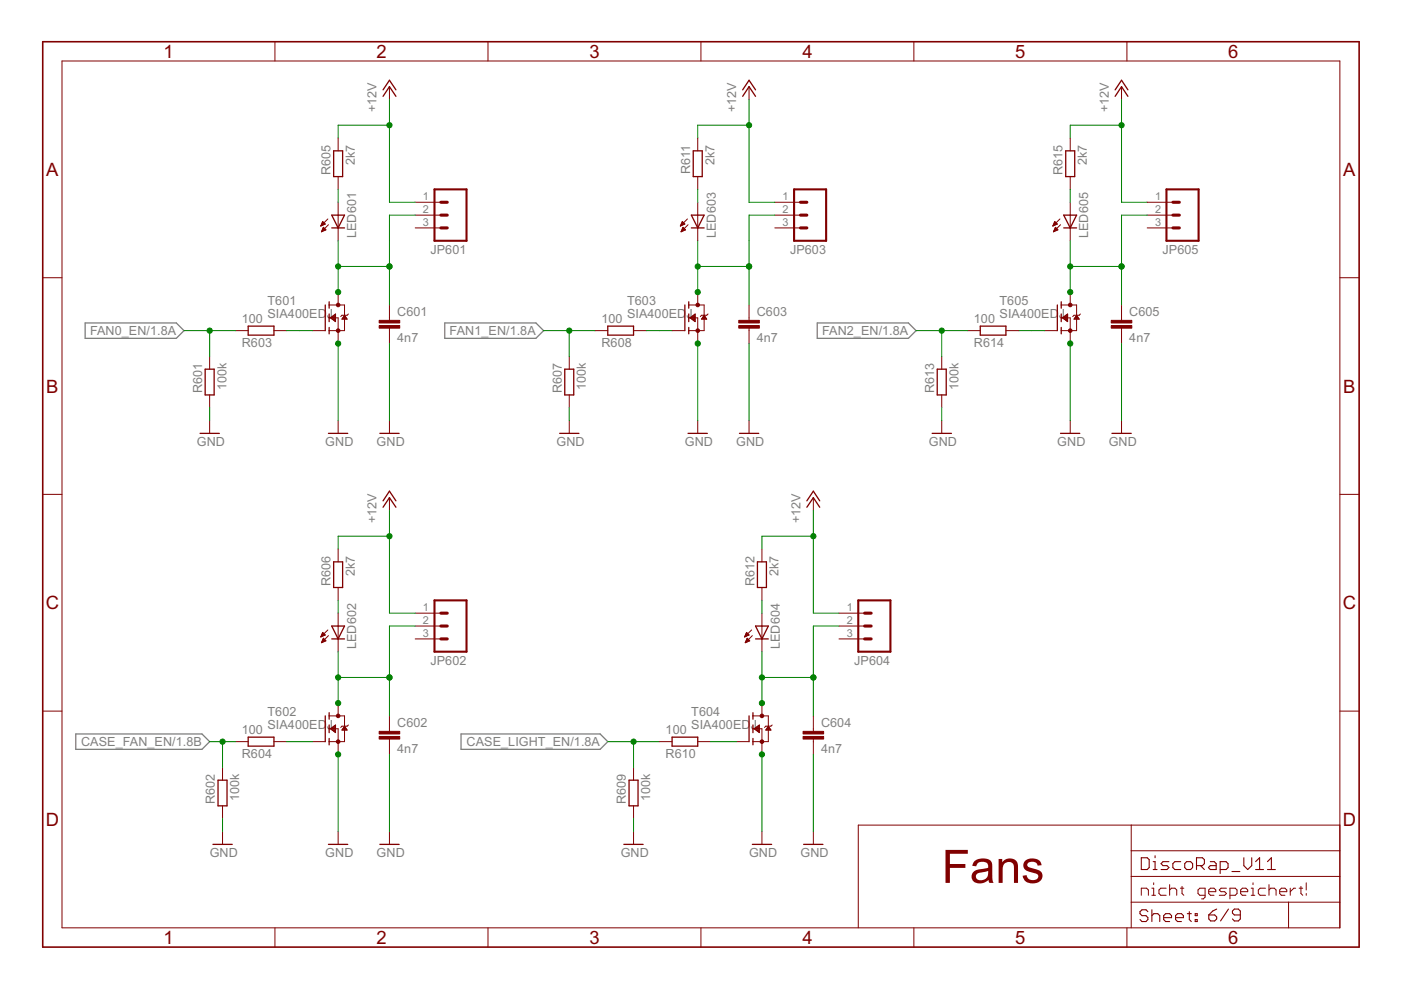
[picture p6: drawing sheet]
<svg xmlns="http://www.w3.org/2000/svg" width="297mm" height="210mm" viewBox="0 0 297 210" stroke-linecap="round" stroke-linejoin="round" font-family="sans-serif">
<path d="M18.1 68.5h19.3l1.6 1.6-1.6 1.6h-19.3zM94.3 68.5h19.3l1.7 1.6-1.7 1.6h-19.3zM173.3 68.5h19.3l1.6 1.6-1.6 1.6h-19.3zM16.1 155.6h26.7l1.6 1.6-1.6 1.7h-26.7zM97.7 155.6h29.5l1.7 1.6-1.7 1.7h-29.5z" fill="none" stroke="#808080" stroke-width=".28"/>
<g fill="none" stroke="#800000" stroke-width=".28">
<path d="M81.2 19l1.4-2 1.3 2M157.5 19l1.3-2 1.4 2M236.4 19l1.4-2 1.3 2M70.7 32h1.9v5.4h-1.9zM81.2 20.4l1.4-2 1.3 2M147 32h1.9v5.4h-1.9zM157.5 20.4l1.3-2 1.4 2M226 32h1.9v5.4h-1.9zM236.4 20.4l1.4-2 1.3 2M70.3 45.6h2.7l-1.3 2.7zM70.3 48.3h2.7M146.6 48.3h2.7"/>
<path d="M146.6 45.6h2.7l-1.4 2.7zM225.5 48.3h2.8M225.5 45.6h2.8l-1.4 2.7zM43.5 78.3h1.9v5.4h-1.9zM52.6 69.2h5.5v1.9h-5.5zM69 64.7v5.4M69.8 64v1.3M69.8 66.6v1.6M69.8 69.4v1.4M119.7 78.3h1.9v5.4h-1.9zM128.9 69.2h5.4v1.9h-5.4zM145.2 64.7v5.4"/>
<path d="M146 64v1.3M146 66.6v1.6M146 69.4v1.4M198.7 78.3h1.9v5.4h-1.9zM207.8 69.2h5.5v1.9h-5.5zM224.2 64.7v5.4M225 64v1.3M225 66.6v1.6M225 69.4v1.4M42.4 91.9h4.1M69.6 91.9h4.1M80.5 91.9h4.1"/>
<path d="M118.7 91.9h4M145.9 91.9h4.1M156.8 91.9h4.1M197.6 91.9h4.1M224.9 91.9h4M235.8 91.9h4M70.7 119.1h1.9v5.5h-1.9zM81.2 107.5l1.4-2 1.3 2M81.2 106.2l1.4-2.1 1.3 2.1M160.6 119.1h1.9v5.5h-1.9zM171.1 107.5l1.3-2 1.4 2M171.1 106.2l1.3-2.1 1.4 2.1"/>
<path d="M70.3 132.7h2.7l-1.3 2.8zM70.3 135.5h2.7M160.2 135.5h2.7M160.2 132.7h2.7l-1.4 2.8zM52.6 156.3h5.5v1.9h-5.5zM69 151.8v5.4M69.8 151.1v1.4M69.8 153.7v1.6M69.8 156.6v1.3M142.5 156.3h5.4v1.9h-5.4zM158.8 151.8v5.4M159.6 151.1v1.4"/>
<path d="M159.6 153.7v1.6M159.6 156.6v1.3M45.1 179h4.1M46.2 165.4h1.9v5.5h-1.9zM69.6 179h4.1M80.5 179h4.1M132.3 179h4.1M133.4 165.4h1.9v5.5h-1.9zM159.5 179h4.1M170.4 179h4.1"/>
</g>
<g fill="none" stroke="#800000" stroke-width=".21">
<path d="M13.1 12.9h271v183.8h-271zM58.3 8.8v4.1M82.6 18.4v2.7M103.5 8.8v4.1M148.6 8.8v4.1M158.8 18.4v2.7M193.8 8.8v4.1M237.8 18.4v2.7M238.9 8.8v4.1M71.7 29.3v2.7M71.7 37.4v2.8M147.9 29.3v2.7"/>
<path d="M147.9 37.4v2.8M226.9 29.3v2.7M226.9 37.4v2.8M9.1 58.9h4M68 47.9h.2M68.1 47.7h.4M68.2 47.6h.6M68.2 47.5h.7M68.2 49h.2M68.2 48.9h.5M68.3 47.3h.5M68.3 48.8h.7"/>
<path d="M68.3 47.2h.4M68.4 47.1h.1M68.4 48.6h.6M68.4 47l.6 .5-1 .4zM68.4 48.5h.5M68.5 48.4h.2M68.5 48.3h.1M68.6 48.2l.5 .5-.9 .4zM69.5 46.4l-1.5 1.5M69.6 47.6l-1.4 1.5M71.7 42.9v8.2M88 42.9h5.5"/>
<path d="M88 45.6h5.5M88 48.3h5.5M144.3 47.9h.1M144.3 47.7h.4M144.4 47.6h.6M144.4 47.5h.8M144.4 49h.2M144.5 48.9h.4M144.5 47.3h.5M144.5 48.8h.7M144.6 47.2h.3M144.6 47.1h.2"/>
<path d="M144.6 48.6h.7M144.7 48.5h.4M144.7 47l.5 .5-.9 .4zM144.7 48.4h.3M144.8 48.3h.1M144.8 48.2l.6 .5-1 .4zM145.8 46.4l-1.5 1.5M145.9 47.6l-1.5 1.5M147.9 42.9v8.2M164.3 42.9h5.4M164.3 45.6h5.4M164.3 48.3h5.4"/>
<path d="M223.2 47.9h.2M223.3 47.7h.4M223.4 47.6h.6M223.4 49h.2M223.4 47.5h.7M223.5 48.9h.4M223.5 47.3h.5M223.5 47.2h.4M223.5 48.8h.7M223.6 48.6h.6M223.6 47.1h.1M223.6 48.5h.5"/>
<path d="M223.6 47l.6 .5-1 .4zM223.7 48.4h.3M223.7 48.3h.1M223.8 48.2l.5 .5-.9 .4zM224.7 46.4l-1.5 1.5M224.9 47.6l-1.5 1.5M226.9 42.9v8.2M243.2 42.9h5.5M243.2 45.6h5.5M243.2 48.3h5.5M284.1 58.9h4.1M44.4 75.6v2.7"/>
<path d="M49.9 70.1h2.7M58.1 70.1h2.7M66.3 70.1h2.7M69.8 67.4h1.9v5.4M69.8 64.7h3.2v5.4h-3.2M70.1 67.4l1-.8v1.6zM70.1 67.3h1M70.2 67.5h.9M70.3 67.2h.8M70.3 67.6h.8M70.5 67.1h.6M70.5 67.7h.6"/>
<path d="M70.6 67h.5M70.7 67.9h.4M70.8 66.8h.3M70.9 68h.2M71 66.7h.1M71 68.1h.1M71.7 61.9v2.8M72.5 67.6h1.1M72.6 67.5h.9M72.7 67.3h.7M72.8 67.2h.5M72.9 67.1h.3"/>
<path d="M73 67h.1M73 66.8l.6 .9h-1.1zM73.9 66.6l-.3 .2h-1.1l-.3 .3M82.6 64.7v3.2M82.6 69.6v3.2M120.7 75.6v2.7M126.2 70.1h2.7M134.3 70.1h2.7M142.5 70.1h2.7M146 64.7h3.3v5.4h-3.3M146 67.4h1.9v5.4M146.3 67.4l1.1-.8v1.6z"/>
<path d="M146.4 67.3h1M146.4 67.5h1M146.5 67.2h.9M146.6 67.6h.8M146.7 67.1h.7M146.8 67.7h.6M146.9 67h.5M146.9 67.9h.5M147.1 66.8h.3M147.1 68h.3M147.2 66.7h.2M147.3 68.1h.1"/>
<path d="M147.9 61.9v2.8M148.8 67.6h1M148.9 67.5h.8M149 67.3h.6M149.1 67.2h.4M149.1 67.1h.4M149.2 67h.2M149.3 66.8l.5 .9h-1.1zM150.1 66.6l-.3 .2h-1.1l-.2 .3M158.8 64.7v3.2M158.8 69.6v3.2M199.7 75.6v2.7"/>
<path d="M205.1 70.1h2.7M213.3 70.1h2.7M221.4 70.1h2.8M225 64.7h3.3v5.4h-3.3M225 67.4h1.9v5.4M225.3 67.4l1.1-.8v1.6zM225.3 67.3h1.1M225.4 67.5h1M225.5 67.2h.9M225.6 67.6h.8M225.7 67.1h.7M225.7 67.7h.7"/>
<path d="M225.8 67h.6M225.9 67.9h.5M226 66.8h.4M226.1 68h.3M226.2 66.7h.2M226.3 68.1h.1M226.9 61.9v2.8M227.8 67.6h1M227.8 67.5h.9M227.9 67.3h.7M228 67.2h.5M228.1 67.1h.3"/>
<path d="M228.2 67h.1M228.3 66.8l.5 .9h-1.1zM229.1 66.6l-.3 .2h-1.1l-.3 .3M237.8 64.7v3.2M237.8 69.6v3.2M44.4 83.7v2.7M44.4 89.2v2.7M71.7 89.2v2.7M82.6 89.2v2.7M120.7 83.7v2.7M120.7 89.2v2.7M147.9 89.2v2.7"/>
<path d="M158.8 89.2v2.7M199.7 83.7v2.7M199.7 89.2v2.7M226.9 89.2v2.7M237.8 89.2v2.7M9.1 104.8h4M71.7 116.4v2.7M82.6 105.5v2.7M161.5 116.4v2.7M172.4 105.5v2.7M284.1 104.8h4.1M68 135h.1"/>
<path d="M68.1 134.9h.4M68.2 134.7h.5M68.2 134.6h.7M68.2 136.2h.2M68.2 136.1h.5M68.3 134.5h.5M68.3 135.9h.7M68.3 134.3h.4M68.4 134.2h.1M68.4 135.8h.6M68.4 134.1l.6 .5-1 .4zM68.4 135.7h.5"/>
<path d="M68.5 135.5h.2M68.5 135.4h.1M68.6 135.3l.5 .6-.9 .4zM69.5 133.6l-1.5 1.4M69.6 134.8l-1.4 1.5M71.7 124.6v2.7M71.7 130v8.2M88 130h5.5M88 132.7h5.5M88 135.5h5.5M157.9 135h.1M157.9 134.9h.4"/>
<path d="M158 134.7h.6M158.1 136.2h.1M158.1 134.6h.7M158.1 136.1h.4M158.1 134.5h.5M158.2 135.9h.6M158.2 134.3h.3M158.2 135.8h.7M158.2 134.2h.2M158.3 135.7h.4M158.3 134.1l.5 .5-.9 .4zM158.3 135.5h.3"/>
<path d="M158.4 135.4h.1M158.4 135.3l.6 .6-1 .4zM159.4 133.6l-1.5 1.4M159.5 134.8l-1.5 1.5M161.5 124.6v2.7M161.5 130v8.2M177.9 130h5.4M177.9 132.7h5.4M177.9 135.5h5.4M9.1 150.8h4M49.9 157.2h2.7M58.1 157.2h2.7"/>
<path d="M66.3 157.2h2.7M69.8 154.5h1.9v5.5M69.8 151.8h3.2v5.4h-3.2M70.1 154.5l1-.8v1.6zM70.1 154.5h1M70.2 154.6h.9M70.3 154.3h.8M70.4 154.7h.7M70.5 154.2h.6M70.5 154.9h.6M70.6 154.1h.5M70.7 155h.4"/>
<path d="M70.8 153.9h.3M70.9 155.1h.2M71 153.8h.1M71.1 155.3h.1M71.7 149.1v2.7M72.6 154.6h.9M72.7 154.5h.7M72.8 154.3h.5M72.9 154.2h.3M73 154.1h.1M73 154l.6 .8h-1.1zM73.9 153.7l-.3 .3h-1.1l-.3 .2"/>
<path d="M82.6 151.8v3.3M82.6 156.7v3.3M139.8 157.2h2.7M147.9 157.2h2.8M156.1 157.2h2.7M159.6 151.8h3.3v5.4h-3.3M159.6 154.5h1.9v5.5M159.9 154.5l1.1-.8v1.6zM160 154.5h1M160 154.6h1M160.1 154.3h.9M160.2 154.7h.8"/>
<path d="M160.3 154.2h.7M160.4 154.9h.6M160.5 154.1h.5M160.5 155h.5M160.7 153.9h.3M160.7 155.1h.3M160.8 153.8h.2M160.9 155.3h.1M161.5 149.1v2.7M162.5 154.6h.8M162.6 154.5h.6M162.7 154.3h.5"/>
<path d="M162.8 154.2h.3M162.8 154.1h.2M162.9 154l.5 .8h-1zM163.7 153.7l-.3 .3h-1l-.3 .2M172.4 151.8v3.3M172.4 156.7v3.3M284.1 150.8h4.1M47.2 162.7v2.7M47.2 170.9v2.7M47.2 176.3v2.7M71.7 176.3v2.7M82.6 176.3v2.7"/>
<path d="M134.3 162.7v2.7M134.3 170.9v2.7M134.3 176.3v2.7M161.5 176.3v2.7M172.4 176.3v2.7M239.8 174.9v21.8M284.1 174.9h-102.1v21.8M58.3 196.7v4.1M103.5 196.7v4.1M148.6 196.7v4.1M193.8 196.7v4.1M238.9 196.7v4.1"/>
<path d="M239.8 191.3h44.3M239.8 185.8h44.3M239.8 180.4h44.3M242 189.8v-1.5h1.1l.4 .4v1.1M244.2 188.3h.4v1.5M244.2 189.8h.8M244.6 187.2v.4M247.2 188.3h-1.1l-.4 .4v.7l.4 .4h1.1M248 188.7l.4-.4h.7l.4 .4v1.1M248 187.6v2.2M250.3 188.3h.7M250.6 187.9v1.5l.4 .4"/>
<path d="M255.5 189.8h-1.1l-.4-.4v-.7l.4-.4h1.1v1.9l-.4 .4h-.3M256.3 189.1h1.5v-.4l-.4-.4h-.8l-.3 .4v.7l.3 .4h.8M260 188.3h-1.1l-.4 .4 .4 .4h.8l.3 .3-.3 .4h-1.2M260.8 189.8h1.1l.4-.4v-.7l-.4-.4h-1.1v2.3M263 189.1h1.5v-.4l-.3-.4h-.8l-.4 .4v.7l.4 .4h.8M265.3 188.3h.4v1.5M265.3 189.8h.7M265.7 187.2v.4M268.3 188.3h-1.1l-.4 .4v.7l.4 .4h1.1M269 188.7l.4-.4h.8l.4 .4v1.1M269 187.6v2.2M271.3 189.1h1.5v-.4l-.4-.4h-.7l-.4 .4v.7l.4 .4h.7"/>
<path d="M273.2 191.3v5.4M273.6 188.3v1.5M274.7 188.3h-.4l-.7 .8M275.4 188.3h.8M275.8 187.9v1.5l.4 .4M276.9 187.2v1.5M276.9 189.4v.4"/>
</g>
<g fill="#800000" stroke="#800000" stroke-width=".21">
<path d="M80.4 69h4.4v.6h-4.4z"/>
<path d="M80.4 67.9h4.4v.6h-4.4z"/>
<path d="M156.6 69h4.4v.6h-4.4z"/>
<path d="M156.6 67.9h4.4v.6h-4.4z"/>
<path d="M235.6 69h4.4v.6h-4.4z"/>
<path d="M235.6 67.9h4.4v.6h-4.4z"/>
<path d="M80.4 156.1h4.4v.6h-4.4z"/>
<path d="M80.4 155.1h4.4v.5h-4.4z"/>
<path d="M170.3 156.1h4.3v.6h-4.3z"/>
<path d="M170.3 155.1h4.3v.5h-4.3z"/>
</g>
<g fill="none" stroke="#800000" stroke-width=".23">
<path d="M242 181.9h1.2l.4 .4v1.6l-.4 .5h-1.2zM243.4 193.3l-.4-.4h-.9l-.4 .4v.4l.4 .4h.9l.4 .5v.4l-.4 .4h-.9l-.4-.4M244.2 192.9v2.5M244.2 194.1l.4-.4h.9l.4 .4v1.3M244.5 184.4h.8M244.5 182.7h.4v1.7M244.9 181.4v.5M246.7 194.6h1.7v-.5l-.4-.4h-.9l-.4 .4v.9l.4 .4h.9M247.8 182.7h-1.2l-.4 .4 .4 .4h.8l.4 .4-.4 .5h-1.2M249.2 194.6h1.7v-.5l-.4-.4h-.8l-.5 .4v.9l.5 .4h.8M250.3 182.7h-1.2l-.4 .4v.8l.4 .5h1.2M251.6 182.7h.8l.5 .4v.8l-.5 .5h-.8l-.4-.5v-.8z"/>
<path d="M251.7 193.7h.9M252.2 193.3v1.7l.4 .4M253.4 193.7h.4v.4h-.4zM253.4 195h.4v.4h-.4zM253.7 183.5h1.2l.5-.4v-.8l-.5-.4h-1.2v2.5M254.5 183.5l.9 .9M256.3 194h1.2l.5 .4v.4l-.5 .5h-.8l-.4-.5zM256.6 182.7h.9l.4 .4v1.3h-1.3l-.4-.5 .4-.4h1.3M258 192.7l-.9 .5-.8 .8M258.7 184.4h1.2l.5-.5v-.8l-.5-.4h-1.2v2.5M260.5 192.7l-1.7 2.6M261.2 184.8h1.7"/>
<path d="M263 194h-1.3l-.4-.4v-.4l.4-.5h.9l.4 .5v1.6l-.4 .5h-.9l-.4-.5M263.7 181.9v1.6l.8 .9 .9-.9v-1.6M266.2 184.4h1.7M266.2 182.7l.9-.8v2.5M268.7 184.4h1.7M268.7 182.7l.9-.8v2.5"/>
</g>
<path d="M9.1 8.8h279.1v192h-279.1z" fill="none" stroke="#800000" stroke-width=".34"/>
<g fill="#800000" stroke="#800000" stroke-width=".21">
<circle cx="71.7" cy="70.1" r=".38"/>
<circle cx="71.7" cy="64.7" r=".38"/>
<circle cx="147.9" cy="70.1" r=".38"/>
<circle cx="147.9" cy="64.7" r=".38"/>
<circle cx="226.9" cy="70.1" r=".38"/>
<circle cx="226.9" cy="64.7" r=".38"/>
<circle cx="71.7" cy="157.2" r=".38"/>
<circle cx="71.7" cy="151.8" r=".38"/>
<circle cx="161.5" cy="157.2" r=".38"/>
<circle cx="161.5" cy="151.8" r=".38"/>
</g>
<path d="M92.1 40.2h6.8v10.9h-6.8zM168.4 40.2h6.8v10.9h-6.8zM247.3 40.2h6.8v10.9h-6.8zM92.1 127.3h6.8v10.9h-6.8zM182 127.3h6.8v10.9h-6.8z" fill="none" stroke="#800000" stroke-width=".44"/>
<g fill="none" stroke="#800000" stroke-width=".66">
<path d="M93.5 48.3h1.3M93.5 45.6h1.3M93.5 42.9h1.3M169.7 48.3h1.4M169.7 45.6h1.4M169.7 42.9h1.4M248.7 48.3h1.3M248.7 45.6h1.3M248.7 42.9h1.3M93.5 135.5h1.3M93.5 132.7h1.3M93.5 130h1.3"/>
<path d="M183.3 135.5h1.4M183.3 132.7h1.4M183.3 130h1.4"/>
</g>
<g fill="none" stroke="#008000" stroke-width=".21">
<path d="M82.6 26.5h-10.9v2.8M82.6 21.1v21.8h5.4M158.8 26.5h-10.9v2.8M158.8 21.1v21.8h5.5M237.8 26.5h-10.9v2.8M237.8 21.1v21.8h5.4M71.7 40.2v2.7M71.7 51.1v10.8M71.7 56.5h10.9M88 45.6h-5.4v19.1M147.9 40.2v2.7M147.9 51.1v10.8"/>
<path d="M147.9 56.5h10.9M164.3 45.6h-5.5v19.1M226.9 40.2v2.7M226.9 51.1v10.8M226.9 56.5h10.9M243.2 45.6h-5.4v19.1M39 70.1h10.9M44.4 70.1v5.5M60.8 70.1h5.5M71.7 72.8v16.4M82.6 72.8v16.4M115.3 70.1h10.9"/>
<path d="M120.7 70.1v5.5M137 70.1h5.5M147.9 72.8v16.4M158.8 72.8v16.4M194.2 70.1h10.9M199.7 70.1v5.5M216 70.1h5.4M226.9 72.8v16.4M237.8 72.8v16.4M44.4 86.4v2.8M120.7 86.4v2.8M199.7 86.4v2.8"/>
<path d="M82.6 113.7h-10.9v2.7M82.6 108.2v21.8h5.4M172.4 113.7h-10.9v2.7M172.4 108.2v21.8h5.5M71.7 127.3v2.7M71.7 138.2v10.9M88 132.7h-5.4v19.1M161.5 127.3v2.7M161.5 138.2v10.9M177.9 132.7h-5.5v19.1M44.4 157.2h5.5M47.2 157.2v5.5"/>
<path d="M60.8 157.2h5.5M71.7 160v16.3M71.7 143.6h10.9M82.6 160v16.3M128.9 157.2h10.9M134.3 157.2v5.5M150.7 157.2h5.4M161.5 160v16.3M161.5 143.6h10.9M172.4 160v16.3M47.2 173.6v2.7M134.3 173.6v2.7"/>
</g>
<g fill="#008000" stroke="#008000" stroke-width=".21">
<circle cx="71.7" cy="72.8" r=".55"/>
<circle cx="147.9" cy="72.8" r=".55"/>
<circle cx="226.9" cy="72.8" r=".55"/>
<circle cx="71.7" cy="160" r=".55"/>
<circle cx="161.5" cy="160" r=".55"/>
<circle cx="44.4" cy="70.1" r=".55"/>
<circle cx="82.6" cy="56.5" r=".55"/>
<circle cx="71.7" cy="56.5" r=".55"/>
<circle cx="71.7" cy="61.9" r=".55"/>
<circle cx="82.6" cy="26.5" r=".55"/>
<circle cx="158.8" cy="26.5" r=".55"/>
<circle cx="237.8" cy="26.5" r=".55"/>
<circle cx="82.6" cy="113.7" r=".55"/>
<circle cx="172.4" cy="113.7" r=".55"/>
<circle cx="120.7" cy="70.1" r=".55"/>
<circle cx="158.8" cy="56.5" r=".55"/>
<circle cx="147.9" cy="56.5" r=".55"/>
<circle cx="147.9" cy="61.9" r=".55"/>
<circle cx="199.7" cy="70.1" r=".55"/>
<circle cx="237.8" cy="56.5" r=".55"/>
<circle cx="226.9" cy="56.5" r=".55"/>
<circle cx="226.9" cy="61.9" r=".55"/>
<circle cx="47.2" cy="157.2" r=".55"/>
<circle cx="82.6" cy="143.6" r=".55"/>
<circle cx="71.7" cy="143.6" r=".55"/>
<circle cx="71.7" cy="149.1" r=".55"/>
<circle cx="134.3" cy="157.2" r=".55"/>
<circle cx="172.4" cy="143.6" r=".55"/>
<circle cx="161.5" cy="143.6" r=".55"/>
<circle cx="161.5" cy="149.1" r=".55"/>
</g>
<text font-size="10.9" fill="#800000" x="199.7" y="187.2">Fans</text>
<g font-size="4.4" fill="#800000">
<text x="34.6" y="12.3">1</text>
<text x="79.8" y="12.3">2</text>
<text x="125" y="12.3">3</text>
<text x="170.1" y="12.3">4</text>
<text x="215.3" y="12.3">5</text>
<text x="260.4" y="12.3">6</text>
<text x="9.8" y="37.3">A</text>
<text x="284.8" y="37.3">A</text>
<text x="9.8" y="83.2">B</text>
<text x="284.8" y="83.2">B</text>
<text x="9.7" y="129.2">C</text>
<text x="284.7" y="129.2">C</text>
<text x="9.7" y="175.1">D</text>
<text x="284.7" y="175.1">D</text>
<text x="34.6" y="200.2">1</text>
<text x="79.8" y="200.2">2</text>
<text x="125" y="200.2">3</text>
<text x="170.1" y="200.2">4</text>
<text x="215.3" y="200.2">5</text>
<text x="260.4" y="200.2">6</text>
</g>
<g font-size="3" fill="#808080">
<text x="79.9" y="23.8" transform="rotate(-90 79.9 23.8)">+12V</text>
<text x="156.1" y="23.8" transform="rotate(-90 156.1 23.8)">+12V</text>
<text x="235.1" y="23.8" transform="rotate(-90 235.1 23.8)">+12V</text>
<text x="75.2" y="35" transform="rotate(-90 75.2 35)">2k7</text>
<text x="151.5" y="35" transform="rotate(-90 151.5 35)">2k7</text>
<text x="230.4" y="35" transform="rotate(-90 230.4 35)">2k7</text>
<text x="70.1" y="37.1" transform="rotate(-90 70.1 37.1)">R605</text>
<text x="146.3" y="36.9" transform="rotate(-90 146.3 36.9)">R611</text>
<text x="225.3" y="37.1" transform="rotate(-90 225.3 37.1)">R615</text>
<text x="75.5" y="50.5" transform="rotate(-90 75.5 50.5)">LED601</text>
<text x="91.3" y="53.8">JP601</text>
<text x="151.7" y="50.5" transform="rotate(-90 151.7 50.5)">LED603</text>
<text x="167.5" y="53.8">JP603</text>
<text x="230.7" y="50.5" transform="rotate(-90 230.7 50.5)">LED605</text>
<text x="246.5" y="53.8">JP605</text>
<text x="56.7" y="64.7">T601</text>
<text x="133" y="64.7">T603</text>
<text x="211.9" y="64.7">T605</text>
<text x="19.1" y="71.1">FAN0_EN/1.8A</text>
<text x="51.3" y="68.5">100</text>
<text x="56.7" y="67.4">SIA400ED</text>
<text x="69.3" y="67.4">J</text>
<text x="84.2" y="67">C601</text>
<text x="95.3" y="71.1">FAN1_EN/1.8A</text>
<text x="127.5" y="68.5">100</text>
<text x="133" y="67.4">SIA400ED</text>
<text x="145.5" y="67.4">J</text>
<text x="160.5" y="67">C603</text>
<text x="174.3" y="71.1">FAN2_EN/1.8A</text>
<text x="206.5" y="68.5">100</text>
<text x="211.9" y="67.4">SIA400ED</text>
<text x="224.5" y="67.4">J</text>
<text x="239.4" y="67">C605</text>
<text x="51.3" y="73.6">R603</text>
<text x="84.2" y="72.4">4n7</text>
<text x="127.5" y="73.6">R608</text>
<text x="160.5" y="72.4">4n7</text>
<text x="206.5" y="73.6">R614</text>
<text x="239.4" y="72.4">4n7</text>
<text x="42.9" y="83.4" transform="rotate(-90 42.9 83.4)">R601</text>
<text x="48" y="82.8" transform="rotate(-90 48 82.8)">100k</text>
<text x="119.1" y="83.4" transform="rotate(-90 119.1 83.4)">R607</text>
<text x="124.2" y="82.8" transform="rotate(-90 124.2 82.8)">100k</text>
<text x="198.1" y="83.4" transform="rotate(-90 198.1 83.4)">R613</text>
<text x="203.2" y="82.8" transform="rotate(-90 203.2 82.8)">100k</text>
<text x="41.7" y="94.6">GND</text>
<text x="69" y="94.6">GND</text>
<text x="79.9" y="94.6">GND</text>
<text x="118" y="94.6">GND</text>
<text x="145.2" y="94.6">GND</text>
<text x="156.1" y="94.6">GND</text>
<text x="196.9" y="94.6">GND</text>
<text x="224.2" y="94.6">GND</text>
<text x="235.1" y="94.6">GND</text>
<text x="79.9" y="111" transform="rotate(-90 79.9 111)">+12V</text>
<text x="169.7" y="111" transform="rotate(-90 169.7 111)">+12V</text>
<text x="70.1" y="124.2" transform="rotate(-90 70.1 124.2)">R606</text>
<text x="75.2" y="122.1" transform="rotate(-90 75.2 122.1)">2k7</text>
<text x="159.9" y="124.2" transform="rotate(-90 159.9 124.2)">R612</text>
<text x="165.1" y="122.1" transform="rotate(-90 165.1 122.1)">2k7</text>
<text x="75.5" y="137.6" transform="rotate(-90 75.5 137.6)">LED602</text>
<text x="165.4" y="137.6" transform="rotate(-90 165.4 137.6)">LED604</text>
<text x="91.3" y="140.9">JP602</text>
<text x="181.1" y="140.9">JP604</text>
<text x="51.3" y="155.6">100</text>
<text x="56.7" y="154.5">SIA400ED</text>
<text x="56.7" y="151.8">T602</text>
<text x="69.3" y="154.5">J</text>
<text x="84.2" y="154.1">C602</text>
<text x="141.1" y="155.6">100</text>
<text x="146.6" y="154.5">SIA400ED</text>
<text x="146.6" y="151.8">T604</text>
<text x="159.2" y="154.5">J</text>
<text x="174.1" y="154.1">C604</text>
<text x="17.2" y="158.2">CASE_FAN_EN/1.8B</text>
<text x="51.3" y="160.8">R604</text>
<text x="84.2" y="159.6">4n7</text>
<text x="98.9" y="158.2">CASE_LIGHT_EN/1.8A</text>
<text x="141.1" y="160.8">R610</text>
<text x="174.1" y="159.6">4n7</text>
<text x="45.6" y="170.5" transform="rotate(-90 45.6 170.5)">R602</text>
<text x="50.7" y="169.9" transform="rotate(-90 50.7 169.9)">100k</text>
<text x="132.7" y="170.5" transform="rotate(-90 132.7 170.5)">R609</text>
<text x="137.9" y="169.9" transform="rotate(-90 137.9 169.9)">100k</text>
<text x="44.5" y="181.7">GND</text>
<text x="69" y="181.7">GND</text>
<text x="79.9" y="181.7">GND</text>
<text x="131.6" y="181.7">GND</text>
<text x="158.8" y="181.7">GND</text>
<text x="169.7" y="181.7">GND</text>
</g>
<g font-size="2.6" fill="#808080">
<text x="89.7" y="42.5">1</text>
<text x="89.7" y="45.2">2</text>
<text x="89.7" y="47.9">3</text>
<text x="165.9" y="42.5">1</text>
<text x="165.9" y="45.2">2</text>
<text x="165.9" y="47.9">3</text>
<text x="244.9" y="42.5">1</text>
<text x="244.9" y="45.2">2</text>
<text x="244.9" y="47.9">3</text>
<text x="89.7" y="129.6">1</text>
<text x="179.5" y="129.6">1</text>
<text x="89.7" y="132.4">2</text>
<text x="89.7" y="135.1">3</text>
<text x="179.5" y="132.4">2</text>
<text x="179.5" y="135.1">3</text>
</g>
</svg>
